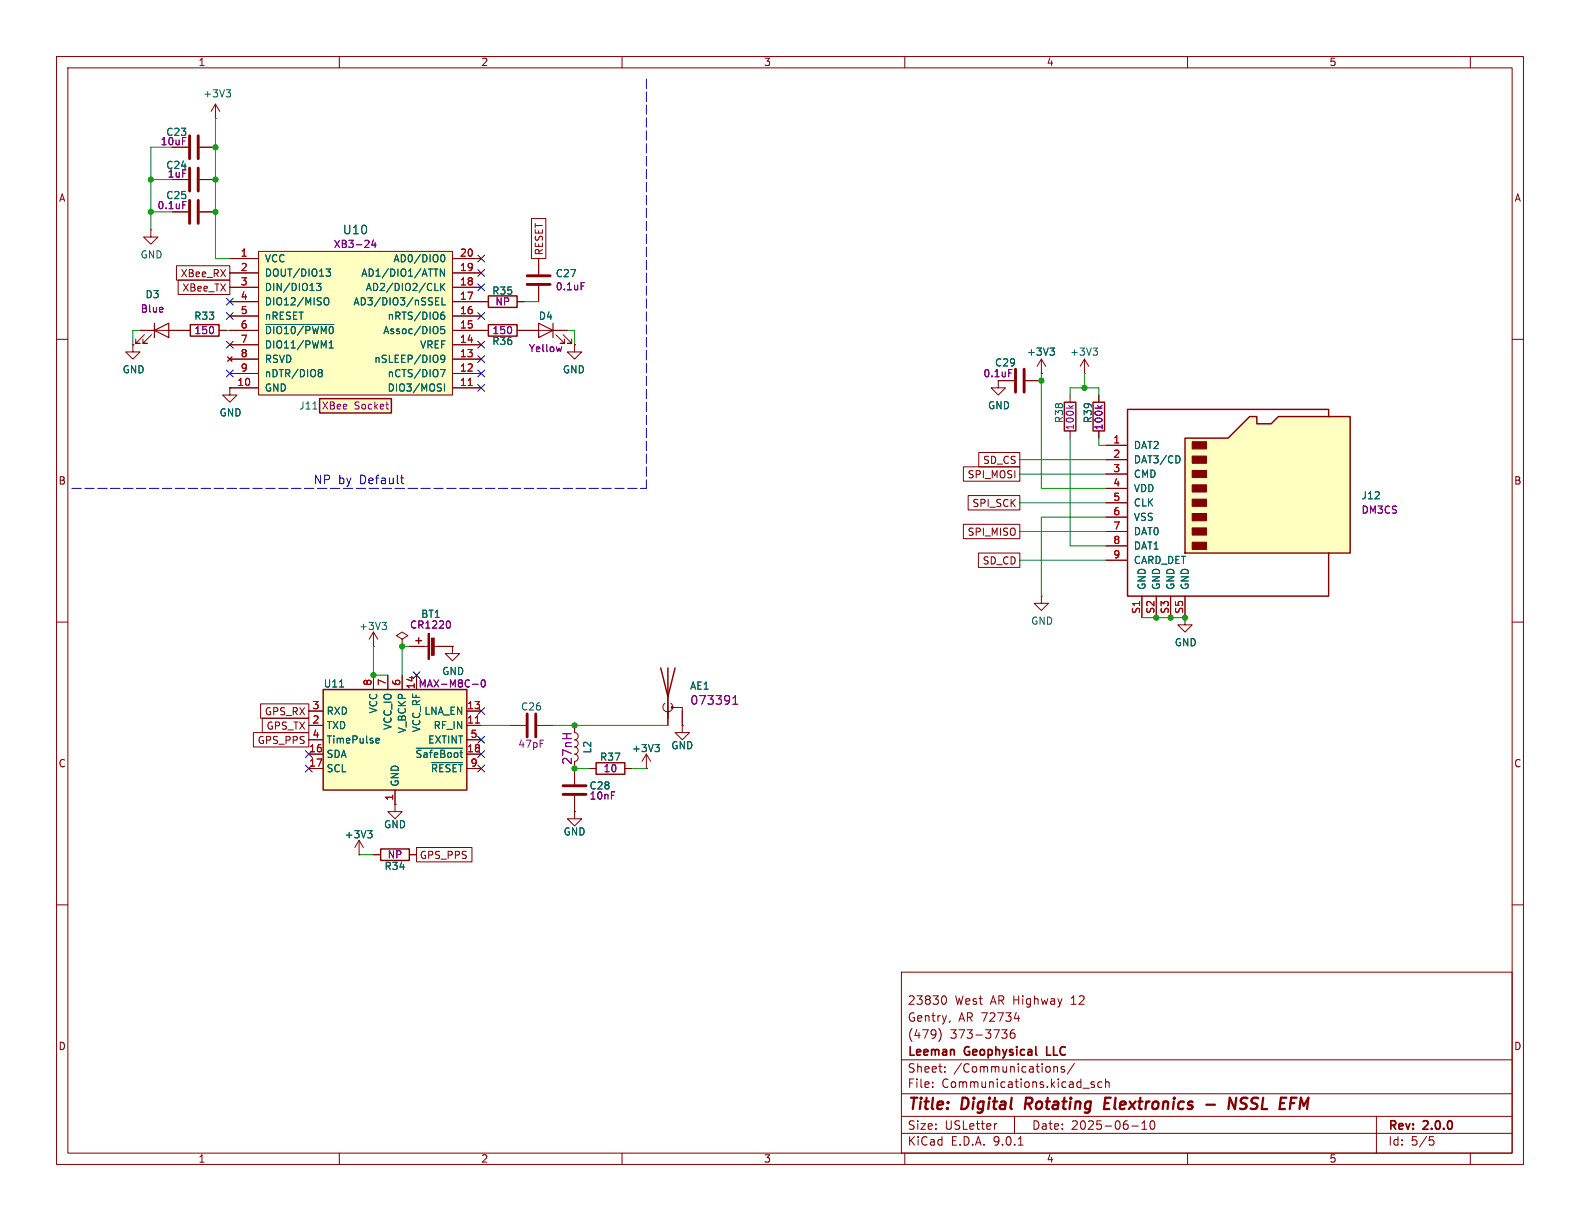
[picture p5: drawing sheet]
<svg xmlns="http://www.w3.org/2000/svg" width="279mm" height="216mm" viewBox="0 0 279 216" stroke-linecap="round" stroke-linejoin="round" font-family="sans-serif">
<g fill="none" stroke="#840000" stroke-width=".18">
<path d="M10 10h259.4v195.9h-259.4zM12 12h255.4v191.9h-255.4zM38.1 18.4l-.8 1.3M38.1 18.4l.8 1.3M38.1 18.4v2.6M60 10v2M110 10v2M160 10v2M210 10v2M260 10v2M30.5 26h2.8M35.3 26h2.8"/>
<path d="M38.1 21h.1M10 60h2M267.4 60h2M10 110h2M209.5 109.2v1.3h1.3l-1.3 1.3-1.2-1.3h1.2M209.5 109.2h.1M267.4 110h2M101.6 128.3v1.2a.64 .64 0 0 1 .6 .7 .64 .64 0 0 1-.6 .6 .64 .64 0 0 1 .6 .7 .64 .64 0 0 1-.6 .6 .64 .64 0 0 1 .6 .6 .64 .64 0 0 1-.6 .7M101.6 133.4a.64 .64 0 0 1 .6 .6 .64 .64 0 0 1-.6 .6M104.1 135.9h1.3M110.5 135.9h1.3M114.3 135.9h.1"/>
<path d="M114.3 133.4l-.8 1.2M114.3 133.4l.8 1.2M114.3 133.4v2.5M117.6 124.3a.85 .85 0 0 0-.1 1.3 .85 .85 0 0 0 1.2 0 .85 .85 0 0 0-.1-1.3M118.1 123.2v5.1M118.9 125.1h1.7v3.2M120.6 128.3v1.2h1.3l-1.3 1.3-1.2-1.3h1.2M120.6 128.3h.1M10 160h2M159.4 171.9h108v32h-108zM166.9 176.1a.81 .81 0 0 1 .5 .6 .81 .81 0 0 1-.3 .8l-.2 .1M180.1 179.6v1"/>
<path d="M267.4 160h2M159.4 197.4h108M159.4 193.4h108M159.4 187.4h108M164.9 192.1v.2M164.9 191.4v.1M166.1 181.9a1.74 1.74 0 0 1-.1 2.3M167.1 189.4v.2M167.1 188.7v.1M168 180.5l-.1 .3M176.3 198.7l-.3 .1M177.1 182.1h1l-.5 .6 .4 .1 .1 .5-.3 .3h-.4"/>
<path d="M179.4 180.1h.9M179.4 182.1a.59 .59 0 0 0-.8 .6v.6l.2 .2 .4 .1 .2-.2 .1-.5-.1-.2h-.5l-.3 .2M179.4 197.4v3M186.4 188.7l.2-.1 .3 .1 .1 .9M186.4 188.6v1M188.2 188.7l-.3-.1-.3 .2 .1 .2 .5 .2v.3h-.6M190 188l-1.3 1.9M191.5 192.4h1.1M193.5 191.4l-.4-.1-.2 .2 .1 .2 .5 .2v.3h-.6M194.9 191.4l-.5-.1-.3 .3v.4l.2 .2h.6M195.5 191.4l.2-.1 .4 .1v.9M195.5 190.8v1.5"/>
<path d="M200.1 199.1h1.2M201.9 199.7h.9M201.9 198.6l.5-.4v1.5M203.5 198.3l.2-.1a.81 .81 0 0 1 .6 .6 .81 .81 0 0 1-.3 .8l-.1 .1a.81 .81 0 0 1-.4-1.4zM243.4 197.4v6.5M60 203.9v2M110 203.9v2M159.4 200.4h108M160 203.9v2M180.1 202.5h.8M210 203.9v2M252.8 201h.7"/>
<path d="M252.9 201.6h.4l.3 .2-.2 .6-.5 .1M260 203.9v2"/>
</g>
<path d="M181.5 194.1l-.3 2M195.4 195.1h.6M196.4 194.1h-.9l-.3 2h1M213.3 195.3h1.5M218.6 194.1l-.2 2-.9-2-.3 2M219.2 196l.8 .1M219.9 194.1l-.2 .1a.46 .46 0 0 0-.3 .5 .46 .46 0 0 0 .3 .4M228.3 194.1h1" fill="none" stroke="#840000" stroke-width=".4"/>
<path d="M185.1 185.1v1.5h.7" fill="none" stroke="#840000" stroke-width=".3"/>
<path d="M33.5 24v4.1M35.1 24v4.1" fill="none" stroke="#840000" stroke-width=".51"/>
<path d="M40 15.9h.8l-.4 .5M40.5 16.4l.3 .2v.3l-.3 .2M115.8 131.6h.8l-.4 .5M116.4 132.1l.2 .3v.3l-.2 .2" fill="none" stroke="#006464" stroke-width=".18"/>
<path d="M116.8 118.1l1.3 5.1 1.3-5.1M118.1 118.1v8.9M105.4 134.9h5.1v2h-5.1z" fill="none" stroke="#840000" stroke-width=".25"/>
<circle cx="118.9" cy="125.1" r=".18" fill="#840000" stroke="#840000" stroke-width=".18"/>
<path d="M129.6 124.5h.9M129.6 123.4l.4-.4v1.5" fill="none" stroke="#840084" stroke-width=".18"/>
<path d="M209.5 77.5h7.7l3.8-3.8h1.2v1.2h2.6l1.3-1.2h12.7v24.1h-29.3z" fill="#ffffc2"/>
<path d="M188.2 71.1h2v5.1h-2zM193.3 71.1h2v5.1h-2zM209.5 77.5h7.7l3.8-3.8h1.2v1.2h2.6l1.3-1.2h12.7v24.1h-29.3zM234.9 73.7v-1.3h-35.5v33h35.5v-7.6M73.5 113.3h1M74 112.8v1" fill="none" stroke="#840000" stroke-width=".25"/>
<g fill="#840000" stroke="#840000" stroke-width=".18">
<path d="M210.8 78.1h2.6v1.3h-2.6z"/>
<path d="M210.8 80.6h2.6v1.3h-2.6z"/>
<path d="M210.8 83.2h2.6v1.3h-2.6z"/>
<path d="M210.8 85.7h2.6v1.3h-2.6z"/>
<path d="M210.8 88.3h2.6v1.2h-2.6z"/>
<path d="M210.8 90.8h2.6v1.3h-2.6z"/>
<path d="M210.8 93.3h2.6v1.3h-2.6z"/>
<path d="M210.8 95.9h2.6v1.3h-2.6z"/>
<path d="M75.7 112h.2v4.6h-.2z"/>
<path d="M76.3 112.8h.5v3.1h-.5z"/>
</g>
<g fill="none" stroke="#840000" stroke-width=".18">
<path d="M40.6 68.6v1.3h1.3l-1.3 1.2-1.2-1.2h1.2M40.6 68.6h.1M179.3 67.3h-2.8v1.3h1.3l-1.3 1.3-1.2-1.3h1.2M181.4 67.3h2.7M184.1 66h.1M184.1 63.5l-.7 1.3M184.1 63.5l.8 1.3M184.1 63.5v2.5M189.2 69.9v1.2M189.2 76.2v1.3M191.8 66h.1M191.8 63.5l-.8 1.3"/>
<path d="M191.8 63.5l.7 1.3M191.8 63.5v2.5M194.3 69.9v1.2M194.3 76.2v1.3M195.6 78.7h3.8M195.6 81.3h3.8M195.6 83.8h3.8M195.6 86.4h3.8M195.6 88.9h3.8M195.6 91.4h3.8M195.6 94h3.8M195.6 96.5h3.8"/>
<path d="M195.6 99.1h3.8M71.1 113l1-.6-1-.6-1 .6 1 .6v1.3M71.1 114.3h.1M72.4 114.3h3.3M76.7 114.3h3.3M80 114.3v1.3h1.3l-1.3 1.2-1.3-1.2h1.3M80 114.3h.1M184.1 105.4v1.3h1.3l-1.3 1.3-1.2-1.3h1.2M184.1 105.4h.1M201.9 105.4v3.8M204.5 105.4v3.8M207 105.4v3.8"/>
<path d="M209.5 105.4v3.8M90.2 128.3h2.8M95 128.3h2.8"/>
</g>
<path d="M185.7 61.5h.7l-.4 .5M186.2 62l.2 .3v.3l-.2 .2M193.3 61.5h.8l-.5 .5M193.8 62l.3 .3v.3l-.3 .2M208.4 80.7l.3 .4-.3 .7" fill="none" stroke="#006464" stroke-width=".18"/>
<path d="M189 71.7l.4 .5M189.8 71.7l-.5 .3M194 71.7l.5 .5M194.9 71.7l-.5 .3M79.3 109.8a.79 .79 0 0 1 0 1.3" fill="none" stroke="#840084" stroke-width=".18"/>
<path d="M179.6 65.3v4M181.1 65.3v4M93.2 126.2v4.1M94.7 126.2v4.1" fill="none" stroke="#840000" stroke-width=".51"/>
<path d="M57.1 121.9h25.4v17.8h-25.4z" fill="#ffffc2"/>
<path d="M57.1 121.9h25.4v17.8h-25.4z" fill="none" stroke="#840000" stroke-width=".25"/>
<g fill="none" stroke="#840000" stroke-width=".18">
<path d="M66 119.4v2.5M68.6 119.4v2.5M71.1 119.4v2.5M73.7 119.4v2.5M54.6 125.7h2.5M54.6 128.3h2.5M54.6 130.8h2.5M54.6 133.4h2.5M54.6 135.9h2.5M69.8 139.7v2.5M82.5 125.7h2.6M82.5 128.3h2.6"/>
<path d="M82.5 130.8h2.6M82.5 133.4h2.6M82.5 135.9h2.6"/>
</g>
<path d="M60 121.5h.8M66.5 131.3h.5M66.5 130.6l.4-.1 .2 .3-.6 .2M73.6 132.3h8.2M76.3 134.8h5.5" fill="none" stroke="#006464" stroke-width=".18"/>
<path d="M84.1 127.9h.7" fill="none" stroke="#a90000" stroke-width=".18"/>
<path d="M83.6 121h.9M85.2 120.3l.2-.1a.68 .68 0 0 1 .4 .6 .68 .68 0 0 1-.4 .7l-.2-.1-.1-.4z" fill="none" stroke="#840084" stroke-width=".18"/>
<path d="M45.7 44.5h34.3v25.4h-34.3z" fill="#ffffc2"/>
<g fill="none" stroke="#840000" stroke-width=".18">
<path d="M30.5 31.8h2.8M30.5 37.5h2.8M35.3 31.8h2.8M35.3 37.5h2.8M24.8 58.4h8.9M25.5 59.2l-1.5 1.5h.8h-.8v-.8M26.7 40.6v1.3h1.2l-1.2 1.3-1.3-1.3h1.3M26.7 40.6h.1M26.8 59.2l-1.5 1.5h.7h-.7v-.8M38.7 58.4h1.3M40.6 45.7h5.1M40.6 48.3h5.1"/>
<path d="M40.6 50.8h5.1M40.6 53.3h5.1M40.6 55.9h5.1M40.6 58.4h5.1M45.7 44.5h34.3v25.4h-34.3zM80 45.7h5.1M80 48.3h5.1M80 50.8h5.1M80 53.3h6.4M80 55.9h5.1M80 58.4h6.4M91.4 53.3h1.3"/>
<path d="M91.4 58.4h8.9M95.2 45.7v2.8M95.2 50.5v2.8M98.3 59.2l1.5 1.5h-.7h.7v-.8M99.6 59.2l1.5 1.5h-.8h.8v-.8M23.5 61v1.2h1.3l-1.3 1.3-1.3-1.3h1.3M23.5 61h.1M40.3 63.1l.7 .8M40.6 61h5.1M40.6 63.5h5.1M40.6 66h5.1M40.6 68.6h5.1"/>
<path d="M41 63.1l-.7 .8M80 61h5.1M80 63.5h5.1M80 66h5.1M80 68.6h5.1M101.6 61v1.2h-1.3l1.3 1.3 1.3-1.3h-1.3M101.6 61h.1M66 114.3h.1M66 111.8l-.7 1.2M66 111.8l.8 1.2M66 111.8v2.5M101.6 135.9v2.8"/>
<path d="M63.5 151.1h.1M63.5 148.6l-.8 1.3M63.5 148.6l.8 1.3M63.5 148.6v2.5M66 151.1h1.3M69.8 142.2v1.3h1.3l-1.3 1.3-1.2-1.3h1.2M69.8 142.2h.1M72.4 151.1h1.3M101.6 140.7v2.8"/>
</g>
<g fill="none" stroke="#006464" stroke-width=".18">
<path d="M47 57.4h12M56 50.1h.8l-.5 .5 .4 .1v.6l-.2 .1-.5-.1M57.4 52.8l.2-.2a.43 .43 0 0 1 .5 .5v.4a.43 .43 0 0 1-.3 .4 .43 .43 0 0 1-.4-.2M57.7 47.6h.7l-.4 .5 .4 .1v.4l-.2 .2h-.4M76.9 51.4h.6M77 52.6h.6M77 53.9h.6M77 53.3h.4M77.9 50.1v1.3M78 45.2l.2-.2a.68 .68 0 0 1 .5 .7 .68 .68 0 0 1-.5 .6l-.2-.1M78 55.7h.4l.3 .2-.2 .5h-.5M78.1 50.7l.6 .7"/>
<path d="M78.2 52.6v1.3h.6M78.5 55.2l-.4 .1M78.6 47.6v1.2l-.7-1.2v1.2M78.6 57.7h-.6l-.1 .6 .2-.1 .4 .1 .2 .2-.1 .4-.2 .1-.5-.1M78.7 50.1l-.8 .7M56.5 65.3h.3l.2 .3-.2 .3M56.5 65.9h.3M56.8 65.9l.2 .2v.3l-.1 .2h-.4M58.2 61.5h.7M58.2 60.6l.4-.3v1.2M77.9 65.3h.8l-.5 1.3M77.9 63.1l.3-.3 .4 .1a.84 .84 0 0 1-.3 1.2h-.3"/>
<path d="M77.9 63.4l.3 .2h.2l.3-.2M78.6 67.9v1.3M67.6 110.1h.7l-.4 .4M68.1 110.5l.2 .3v.3l-.2 .2M65 146.9h.8l-.4 .5M65.6 147.4l.2 .2v.3l-.2 .3"/>
</g>
<path d="M82.8 68.2h.7" fill="none" stroke="#a90000" stroke-width=".18"/>
<path d="M66 42.4l-.3 .9h.8M66.3 42.9v.9M102.8 50h.6M99.3 61.3l-.2 .9" fill="none" stroke="#840084" stroke-width=".18"/>
<path d="M33.7 57.4h5v2h-5zM86.4 52.3h5v2.1h-5zM86.4 57.4h5v2h-5zM67.3 150.1h5.1v2h-5.1z" fill="none" stroke="#840000" stroke-width=".25"/>
<path d="M27.3 58.4l2.5-1.2v2.5zM27.3 57.2v2.5M95.2 57.2l2.6 1.2-2.6 1.3zM97.8 57.2v2.5" fill="none" stroke="#840000" stroke-width=".2"/>
<path d="M33.5 29.7v4.1M33.5 35.4v4.1M35.1 29.7v4.1M35.1 35.4v4.1M93.2 48.8h4.1M93.2 50.3h4.1M99.6 138.9h4M99.6 140.5h4" fill="none" stroke="#840000" stroke-width=".51"/>
<path d="M56.5 70.5h12.7v2.5h-12.7z" fill="#ffffc2"/>
<path d="M56.5 70.5h12.7v2.5h-12.7z" fill="none" stroke="#840000" stroke-width=".25"/>
<g fill="none" stroke="#006464" stroke-width=".18">
<path d="M47 57.4h12M56 50.1h.8l-.5 .5 .4 .1v.6l-.2 .1-.5-.1M57.4 52.8l.2-.2a.43 .43 0 0 1 .5 .5v.4a.43 .43 0 0 1-.3 .4 .43 .43 0 0 1-.4-.2M57.7 47.6h.7l-.4 .5 .4 .1v.4l-.2 .2h-.4M76.9 51.4h.6M77 52.6h.6M77 53.9h.6M77 53.3h.4M77.9 50.1v1.3M78 45.2l.2-.2a.68 .68 0 0 1 .5 .7 .68 .68 0 0 1-.5 .6l-.2-.1M78 55.7h.4l.3 .2-.2 .5h-.5M78.1 50.7l.6 .7"/>
<path d="M78.2 52.6v1.3h.6M78.5 55.2l-.4 .1M78.6 47.6v1.2l-.7-1.2v1.2M78.6 57.7h-.6l-.1 .6 .2-.1 .4 .1 .2 .2-.1 .4-.2 .1-.5-.1M78.7 50.1l-.8 .7M55.3 72.3h.8M56.5 65.3h.3l.2 .3-.2 .3M56.5 65.9h.3M56.8 65.9l.2 .2v.3l-.1 .2h-.4M58.2 61.5h.7M58.2 60.6l.4-.3v1.2M77.9 65.3h.8l-.5 1.3"/>
<path d="M77.9 63.1l.3-.3 .4 .1a.84 .84 0 0 1-.3 1.2h-.3M77.9 63.4l.3 .2h.2l.3-.2M78.6 67.9v1.3M185.7 61.5h.7l-.4 .5M186.2 62l.2 .3v.3l-.2 .2M208.4 80.7l.3 .4-.3 .7M60 121.5h.8M66.5 131.3h.5M66.5 130.6l.4-.1 .2 .3-.6 .2M73.6 132.3h8.2M76.3 134.8h5.5M115.8 131.6h.8l-.4 .5"/>
<path d="M116.4 132.1l.2 .3v.3l-.2 .2M65 146.9h.8l-.4 .5M65.6 147.4l.2 .2v.3l-.2 .3"/>
</g>
<g fill="none" stroke="#840084" stroke-width=".18">
<path d="M66 42.4l-.3 .9h.8M66.3 42.9v.9M102.8 50h.6M68.2 71.5h.5M68.6 72.3h.1M99.3 61.3l-.2 .9M194 71.7l.5 .5M194.9 71.7l-.5 .3M79.3 109.8a.79 .79 0 0 1 0 1.3M83.6 121h.9M85.2 120.3l.2-.1a.68 .68 0 0 1 .4 .6 .68 .68 0 0 1-.4 .7l-.2-.1-.1-.4zM129.6 124.5h.9"/>
<path d="M129.6 123.4l.4-.4v1.5"/>
</g>
<g fill="none" stroke="#840000" stroke-width=".18">
<path d="M30.5 31.8h2.8M30.5 37.5h2.8M30.5 26h2.8M35.3 31.8h2.8M35.3 37.5h2.8M35.3 26h2.8M94 38.6h2.5v7.1h-2.5zM24.8 58.4h2.5M29.8 58.4h3.9M31.2 47h9.4v2.5h-9.4zM31.5 49.5h9.1v2.6h-9.1zM38.7 58.4h1.3"/>
<path d="M40.6 45.7h5.1M40.6 48.3h5.1M40.6 50.8h5.1M40.6 53.3h5.1M40.6 55.9h5.1M40.6 58.4h5.1M80 45.7h5.1M80 48.3h5.1M80 50.8h5.1M80 53.3h6.4M80 55.9h5.1M80 58.4h6.4"/>
<path d="M91.4 53.3h1.3M91.4 58.4h3.8M95.2 45.7v2.8M95.2 50.5v2.8M97.8 58.4h2.5M23.5 61h.1M40.3 63.1l.7 .8M40.6 68.6h.1M40.6 61h5.1M40.6 63.5h5.1M40.6 66h5.1M40.6 68.6h5.1"/>
<path d="M41 63.1l-.7 .8M80 61h5.1M80 63.5h5.1M80 66h5.1M80 68.6h5.1M101.6 61h.1M176.5 67.3h2.8M181.4 67.3h2.7M184.1 66h.1M194.3 69.9v1.2M194.3 76.2v1.3M195.6 78.7h3.8"/>
<path d="M170.4 82.5h9.9v2.6h-9.9zM170.4 92.7h9.9v2.6h-9.9zM171.2 87.6h9.1v2.6h-9.1zM173 97.8h7.3v2.5h-7.3zM173.1 80h7.2v2.6h-7.2zM195.6 81.3h3.8M195.6 83.8h3.8M195.6 86.4h3.8M195.6 88.9h3.8M195.6 91.4h3.8M195.6 94h3.8M195.6 96.5h3.8"/>
<path d="M195.6 99.1h3.8M66 119.4v2.5M68.6 119.4v2.5M71.1 114.3h.1M71.1 119.4v2.5M72.4 114.3h2.5M73.7 119.4v2.5M77.5 114.3h2.5M80 114.3h.1M201.9 105.4v3.8M204.5 105.4v3.8M207 105.4v3.8"/>
<path d="M209.5 109.2h.1M209.5 105.4v3.8M44.8 129.5h9.8v2.6h-9.8zM46.1 124.5h8.5v2.5h-8.5zM46.4 127h8.2v2.5h-8.2zM54.6 125.7h2.5M54.6 128.3h2.5M54.6 130.8h2.5M54.6 133.4h2.5M54.6 135.9h2.5M69.8 139.7v2.5M82.5 125.7h2.6"/>
<path d="M82.5 128.3h2.6M82.5 130.8h2.6M82.5 133.4h2.6M82.5 135.9h2.6M101.6 128.3v1.2M101.6 135.9v2.8M104.1 135.9h1.3M110.5 135.9h1.3M114.3 135.9h.1M118.1 125.7v2.6M120.6 128.3h.1M120.6 125.7v2.6"/>
<path d="M63.5 151.1h.1M66 151.1h1.3M69.8 142.2h.1M72.4 151.1h1.3M73.7 149.9h9.8v2.5h-9.8zM101.6 143.5v1.3h1.3l-1.3 1.3-1.3-1.3h1.3M101.6 143.5h.1M101.6 140.7v2.8"/>
</g>
<path d="M114.3 14v72.4M12.7 86.4h101.6" fill="none" stroke="#0000c2" stroke-width=".18" stroke-dasharray="1.7 .6"/>
<g fill="none" stroke="#009600" stroke-width=".18">
<path d="M26.7 37.5h3.8M26.7 31.8h3.8M30.5 26h-3.8v14.6M38.1 21v24.7h2.5M24.8 58.4h-1.3v2.6M40 58.4h.6M92.7 53.3h2.5M100.3 58.4h1.3v2.6M184.1 66v20.4h11.5M189.2 69.9v-1.3h5.1v1.3M189.2 77.5v19h6.4M191.8 66v2.6"/>
<path d="M194.3 77.5v1.2h1.3M180.3 99.1h15.3M180.3 94h15.3M180.3 83.8h15.3M180.3 88.9h15.3M180.3 81.3h15.3M195.6 91.4h-11.5v14M66 114.3v5.1h2.6M72.4 114.3h-1.3v5.1M201.9 109.2h7.6M85.1 128.3h5.1M97.8 128.3h20.3"/>
<path d="M101.6 135.9h2.5M111.8 135.9h2.5M63.5 151.1h2.5"/>
</g>
<g fill="none" stroke="#000084" stroke-width=".18">
<path d="M40 52.7l1.2 1.2M40 55.3l1.2 1.2M41.2 52.7l-1.2 1.2M41.2 55.3l-1.2 1.2M84.5 55.3l1.2 1.2M84.5 47.7l1.2 1.2M84.5 50.2l1.2 1.2M84.5 45.1l1.2 1.2M85.7 55.3l-1.2 1.2M85.7 47.7l-1.2 1.2M85.7 50.2l-1.2 1.2M85.7 45.1l-1.2 1.2"/>
<path d="M40 65.4l1.2 1.2M40 60.4l1.2 1.2M41.2 65.4l-1.2 1.2M41.2 60.4l-1.2 1.2M84.5 65.4l1.2 1.2M84.5 60.4l1.2 1.2M84.5 68l1.2 1.2M84.5 62.9l1.2 1.2M85.7 65.4l-1.2 1.2M85.7 60.4l-1.2 1.2M85.7 68l-1.2 1.2M85.7 62.9l-1.2 1.2"/>
<path d="M73.1 118.8l1.2 1.2M74.3 118.8l-1.2 1.2M54 132.7l1.2 1.3M54 135.3l1.2 1.2M55.2 132.7l-1.2 1.3M55.2 135.3l-1.2 1.2M84.5 132.7l1.2 1.3M84.5 130.2l1.2 1.2M84.5 135.3l1.2 1.2M84.5 125.1l1.2 1.2M85.7 132.7l-1.2 1.3M85.7 130.2l-1.2 1.2"/>
<path d="M85.7 135.3l-1.2 1.2M85.7 125.1l-1.2 1.2"/>
</g>
<path d="M70.8 84.5h.6M71 85.3l.4 .2" fill="none" stroke="#0000c2" stroke-width=".18"/>
<path d="M82.8 68.2h.7M84.1 127.9h.7" fill="none" stroke="#a90000" stroke-width=".18"/>
<g fill="#009600" stroke="#009600" stroke-width=".18">
<circle cx="209.5" cy="109.2" r=".46"/>
<circle cx="204.5" cy="109.2" r=".46"/>
<circle cx="207" cy="109.2" r=".46"/>
<circle cx="191.8" cy="68.6" r=".46"/>
<circle cx="184.1" cy="67.3" r=".46"/>
<circle cx="38.1" cy="31.8" r=".46"/>
<circle cx="38.1" cy="37.5" r=".46"/>
<circle cx="26.7" cy="37.5" r=".46"/>
<circle cx="26.7" cy="31.8" r=".46"/>
<circle cx="38.1" cy="26" r=".46"/>
<circle cx="71.1" cy="114.3" r=".46"/>
<circle cx="66" cy="119.4" r=".46"/>
<circle cx="101.6" cy="128.3" r=".46"/>
<circle cx="101.6" cy="135.9" r=".46"/>
</g>
<g font-size="2.8" fill="#840000">
<text x="160.4" y="196.8">Title:</text>
<text x="170.1" y="196.8">Digital</text>
<text x="182.1" y="196.8">Rotating</text>
<text x="196.9" y="196.8">Elextronics</text>
<text x="220.5" y="196.8">NSSL</text>
<text x="230.3" y="196.8">EFM</text>
</g>
<text font-size="2.1" fill="#006464" x="60.5" y="41.6">U10</text>
<g font-size="2.1" fill="#0000c2">
<text x="55.4" y="85.8">NP</text>
<text x="59.8" y="85.8">by</text>
<text x="63.7" y="85.8">Default</text>
</g>
<text font-size="2.1" fill="#840084" x="122" y="124.8">073391</text>
<g font-size="2.1" fill="#840000">
<text x="101.3" y="135.3" transform="rotate(-90 101.3 135.3)">27nH</text>
<text x="160.4" y="177.9">23830</text>
<text x="168.8" y="177.9">West</text>
<text x="175.2" y="177.9">AR Highway</text>
<text x="189.7" y="177.9">12</text>
<text x="160.4" y="183.9">(479)</text>
<text x="160.4" y="180.9">Gentry,</text>
<text x="168" y="183.9">373-3736</text>
<text x="169.5" y="180.9">AR 72734</text>
<text x="160.4" y="189.9">Sheet:</text>
<text x="160.4" y="187.1">Leeman</text>
<text x="168.6" y="189.9">/Communications/</text>
<text x="170.6" y="187.1">Geophysical</text>
<text x="185.7" y="187.1">LLC</text>
<text x="160.4" y="192.6">File:</text>
<text x="166.5" y="192.6">Communications.kicad_sch</text>
<text x="160.4" y="202.8">KiCad</text>
<text x="160.4" y="200">Size:</text>
<text x="167.1" y="200">USLetter</text>
<text x="168.1" y="202.8">E.D.A.</text>
<text x="175.7" y="202.8">9.0.1</text>
<text x="182.4" y="200">Date:</text>
<text x="189.4" y="200">2025-06-10</text>
<text x="245.4" y="200.2">Rev:</text>
<text x="245.4" y="202.8">Id:</text>
<text x="249.5" y="202.8">5/5</text>
<text x="251.8" y="200.2">2.0.0</text>
</g>
<g font-size="1.8" fill="#840000">
<text x="35" y="11.9">1</text>
<text x="85" y="11.9">2</text>
<text x="135" y="11.9">3</text>
<text x="185" y="11.9">4</text>
<text x="235" y="11.9">5</text>
<text x="10.3" y="35.9">A</text>
<text x="267.7" y="35.9">A</text>
<text x="96.2" y="45.2" transform="rotate(-90 96.2 45.2)">RESET</text>
<text x="31.9" y="49.2">XBee_RX</text>
<text x="32.2" y="51.8">XBee_TX</text>
<text x="173.8" y="66.9">0.1uF</text>
<text x="173.7" y="82.2">SD_CS</text>
<text x="10.3" y="85.9">B</text>
<text x="171" y="84.8">SPI_MOSI</text>
<text x="171.9" y="89.9">SPI_SCK</text>
<text x="267.7" y="85.9">B</text>
<text x="171" y="94.9">SPI_MISO</text>
<text x="173.7" y="100">SD_CD</text>
<text x="45.5" y="131.8">GPS_PPS</text>
<text x="46.7" y="126.7">GPS_RX</text>
<text x="47" y="129.2">GPS_TX</text>
<text x="10.3" y="135.9">C</text>
<text x="267.7" y="135.9">C</text>
<text x="74.1" y="152.1">GPS_PPS</text>
<text x="10.3" y="185.9">D</text>
<text x="267.7" y="185.9">D</text>
<text x="35" y="205.8">1</text>
<text x="85" y="205.8">2</text>
<text x="135" y="205.8">3</text>
<text x="185" y="205.8">4</text>
<text x="235" y="205.8">5</text>
</g>
<g font-size="1.8" fill="#006464">
<text x="35.8" y="17.4">+3V3</text>
<text x="29.3" y="30.1">C24</text>
<text x="24.8" y="45.9">GND</text>
<text x="46.7" y="46.6">VCC</text>
<text x="69.5" y="46.6">AD0/DIO0</text>
<text x="25.6" y="52.9">D3</text>
<text x="46.7" y="49.1">DOUT/DIO13</text>
<text x="46.7" y="51.7">DIN/DIO13</text>
<text x="63.8" y="49.1">AD1/DIO1/ATTN</text>
<text x="64.6" y="51.7">AD2/DIO2/CLK</text>
<text x="87" y="52.3">R35</text>
<text x="98.2" y="49.2">C27</text>
<text x="34.2" y="56.7">R33</text>
<text x="46.7" y="54.2">DIO12/MISO</text>
<text x="46.7" y="56.7">nRESET</text>
<text x="46.7" y="59.3">~{DIO10/PWM0}</text>
<text x="62.4" y="54.2">AD3/DIO3/nSSEL</text>
<text x="67.7" y="59.3">Assoc/DIO5</text>
<text x="68.4" y="56.7">nRTS/DIO6</text>
<text x="95.2" y="56.7">D4</text>
<text x="46.7" y="61.8">DIO11/PWM1</text>
<text x="46.7" y="64.4">RSVD</text>
<text x="66.1" y="64.4">nSLEEP/DIO9</text>
<text x="74.2" y="61.8">VREF</text>
<text x="87" y="61.2">R36</text>
<text x="181.5" y="63.1">+3V3</text>
<text x="189.1" y="63.1">+3V3</text>
<text x="21.6" y="66.2">GND</text>
<text x="46.7" y="66.9">nDTR/DIO8</text>
<text x="46.7" y="69.4">GND</text>
<text x="68.4" y="69.4">DIO3/MOSI</text>
<text x="68.4" y="66.9">nCTS/DIO7</text>
<text x="99.4" y="66.2">GND</text>
<text x="38.7" y="73.8">GND</text>
<text x="52.8" y="72.6">J11</text>
<text x="174.6" y="72.6">GND</text>
<text x="200.4" y="79.6">DAT2</text>
<text x="200.4" y="82.1">DAT3/CD</text>
<text x="200.4" y="84.7">CMD</text>
<text x="200.4" y="87.2">VDD</text>
<text x="200.4" y="89.8">CLK</text>
<text x="240.7" y="88.5">J12</text>
<text x="200.4" y="92.3">VSS</text>
<text x="200.4" y="94.8">DAT0</text>
<text x="200.4" y="97.4">DAT1</text>
<text x="200.4" y="99.9">CARD_DET</text>
<text x="202.8" y="104.4" transform="rotate(-90 202.8 104.4)">GND</text>
<text x="205.3" y="104.4" transform="rotate(-90 205.3 104.4)">GND</text>
<text x="207.9" y="104.4" transform="rotate(-90 207.9 104.4)">GND</text>
<text x="210.4" y="104.4" transform="rotate(-90 210.4 104.4)">GND</text>
<text x="63.4" y="111.6">+3V3</text>
<text x="182.2" y="110.7">GND</text>
<text x="78.1" y="119.6">GND</text>
<text x="207.6" y="114.5">GND</text>
<text x="57.2" y="121.8">U11</text>
<text x="92" y="125.8">C26</text>
<text x="121.9" y="122.1">AE1</text>
<text x="57.7" y="126.6">RXD</text>
<text x="57.7" y="129.1">TXD</text>
<text x="57.7" y="131.7">TimePulse</text>
<text x="66.9" y="126.3" transform="rotate(-90 66.9 126.3)">VCC</text>
<text x="69.4" y="129.2" transform="rotate(-90 69.4 129.2)">VCC_IO</text>
<text x="72" y="129.8" transform="rotate(-90 72 129.8)">V_BCKP</text>
<text x="74.5" y="129.6" transform="rotate(-90 74.5 129.6)">VCC_RF</text>
<text x="74.9" y="126.6">LNA_EN</text>
<text x="75.6" y="131.7">EXTINT</text>
<text x="76.6" y="129.1">RF_IN</text>
<text x="57.7" y="134.2">SDA</text>
<text x="57.7" y="136.8">SCL</text>
<text x="73.4" y="134.2">~{SafeBoot}</text>
<text x="76.1" y="136.8">~{RESET}</text>
<text x="104.7" y="133.3" transform="rotate(-90 104.7 133.3)">L2</text>
<text x="106" y="134.7">R37</text>
<text x="111.7" y="133.2">+3V3</text>
<text x="118.6" y="132.7">GND</text>
<text x="70.7" y="139.2" transform="rotate(-90 70.7 139.2)">GND</text>
<text x="60.9" y="148.4">+3V3</text>
<text x="67.8" y="146.7">GND</text>
<text x="99.6" y="147.9">GND</text>
<text x="67.9" y="154">R34</text>
</g>
<g font-size="1.8" fill="#840084">
<text x="28.3" y="25.9">10uF</text>
<text x="29.3" y="24.2">C23</text>
<text x="29.3" y="35.4">C25</text>
<text x="29.5" y="31.6">1uF</text>
<text x="27.7" y="37.2">0.1uF</text>
<text x="58.9" y="44">XB3-24</text>
<text x="98.2" y="51.5">0.1uF</text>
<text x="24.8" y="55.5">Blue</text>
<text x="34.3" y="59.3">150</text>
<text x="87" y="59.3">150</text>
<text x="87.5" y="54.2">NP</text>
<text x="93.4" y="62.5">Yellow</text>
<text x="175.9" y="65">C29</text>
<text x="56.8" y="72.6">XBee</text>
<text x="62.6" y="72.6">Socket</text>
<text x="188.2" y="74.9" transform="rotate(-90 188.2 74.9)">R38</text>
<text x="190.1" y="76.2" transform="rotate(-90 190.1 76.2)">100k</text>
<text x="193.3" y="74.9" transform="rotate(-90 193.3 74.9)">R39</text>
<text x="195.2" y="76.2" transform="rotate(-90 195.2 76.2)">100k</text>
<text x="240.7" y="91">DM3CS</text>
<text x="72.4" y="111.4">CR1220</text>
<text x="74.4" y="109.4">BT1</text>
<text x="73.9" y="121.8">MAX-M8C-0</text>
<text x="91.6" y="132.4">47pF</text>
<text x="106.6" y="136.8">10</text>
<text x="104.1" y="139.8">C28</text>
<text x="104.1" y="141.6">10nF</text>
<text x="68.4" y="152">NP</text>
</g>
<g font-size="1.8" fill="#a90000">
<text x="42.5" y="45.5">1</text>
<text x="81.2" y="45.5">20</text>
<text x="42.5" y="48">2</text>
<text x="42.5" y="50.5">3</text>
<text x="42.5" y="53.1">4</text>
<text x="81.2" y="48">19</text>
<text x="81.2" y="50.5">18</text>
<text x="81.2" y="53.1">17</text>
<text x="42.5" y="55.6">5</text>
<text x="42.5" y="58.2">6</text>
<text x="81.2" y="55.6">16</text>
<text x="81.2" y="58.2">15</text>
<text x="42.5" y="60.7">7</text>
<text x="42.5" y="63.2">8</text>
<text x="42.5" y="65.8">9</text>
<text x="81.2" y="60.7">14</text>
<text x="81.2" y="63.2">13</text>
<text x="81.2" y="65.8">12</text>
<text x="41.9" y="68.3">10</text>
<text x="81.2" y="68.3">11</text>
<text x="196.8" y="78.5">1</text>
<text x="196.8" y="81">2</text>
<text x="196.8" y="83.6">3</text>
<text x="196.8" y="86.1">4</text>
<text x="196.8" y="88.6">5</text>
<text x="196.8" y="91.2">6</text>
<text x="196.8" y="93.7">7</text>
<text x="196.8" y="96.3">8</text>
<text x="196.8" y="98.8">9</text>
<text x="201.7" y="108.6" transform="rotate(-90 201.7 108.6)">S1</text>
<text x="204.2" y="108.6" transform="rotate(-90 204.2 108.6)">S2</text>
<text x="206.8" y="108.6" transform="rotate(-90 206.8 108.6)">S3</text>
<text x="209.3" y="108.6" transform="rotate(-90 209.3 108.6)">S5</text>
<text x="55.2" y="125.5">3</text>
<text x="65.8" y="121.4" transform="rotate(-90 65.8 121.4)">8</text>
<text x="68.3" y="121.4" transform="rotate(-90 68.3 121.4)">7</text>
<text x="70.9" y="121.4" transform="rotate(-90 70.9 121.4)">6</text>
<text x="73.4" y="122" transform="rotate(-90 73.4 122)">14</text>
<text x="82.5" y="125.5">13</text>
<text x="55.2" y="128">2</text>
<text x="55.2" y="130.6">4</text>
<text x="82.5" y="128">11</text>
<text x="83.1" y="130.6">5</text>
<text x="54.6" y="133.1">16</text>
<text x="54.6" y="135.6">17</text>
<text x="82.5" y="133.1">18</text>
<text x="83.1" y="135.6">9</text>
<text x="69.6" y="141.7" transform="rotate(-90 69.6 141.7)">1</text>
</g>
</svg>
